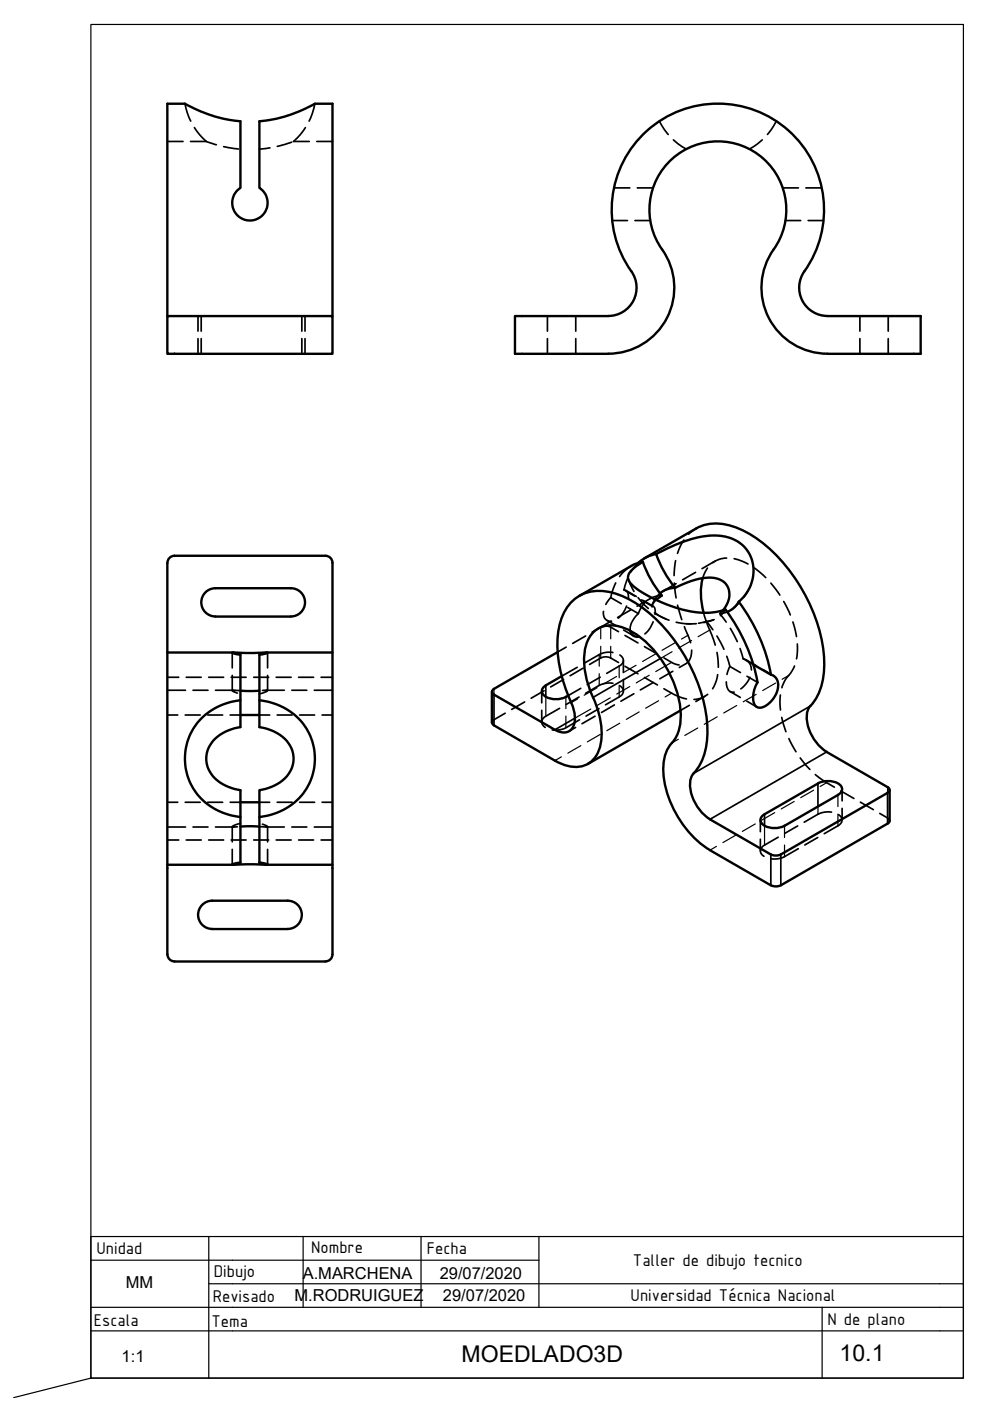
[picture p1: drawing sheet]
<svg xmlns="http://www.w3.org/2000/svg" width="210mm" height="297mm" viewBox="0 0 210 297" stroke-linecap="round" stroke-linejoin="round" font-family="sans-serif">
<!-- layer: MD_Visible -->
<g fill="none" stroke="#000" stroke-width=".51">
<path d="M135.8 29a22.5 22.5 0 0 1 31-1.6 22.5 22.5 0 0 1 3.3 30.8 6 6 0 0 0 5.3 8.8h19.8v8h-19.8a14 14 0 0 1-11.4-22.1 14.5 14.5 0 0 0-2.5-19.5 14.5 14.5 0 0 0-19.6 .8 14.5 14.5 0 0 0-.9 19.7 14 14 0 0 1-12 21.1h-19.8v-8h19.8a6 6 0 0 0 4.9-9.5 22.5 22.5 0 0 1 1.9-28.5zM35.5 67h35v8h-35zM35.5 67v-45h3.7l.7 .4a29.5 29.5 0 0 0 11.1 3.3v14.1a3.8 3.8 0 0 0-.9 5.7 3.8 3.8 0 0 0 5.7 0 3.8 3.8 0 0 0-.8-5.7v-14.1a29.5 29.5 0 0 0 11.8-3.7h3.7v45M35.5 119.3v83.1M35.5 119.3a1.49 1.49 0 0 1 1.5-1.5h32a1.49 1.49 0 0 1 1.5 1.5v83.1M136.3 119.1l-2.1 1.5a2.05 2.05 0 0 0 .1 3.6 27.9 27.9 0 0 0 16 5.7l1.5-.1 2-.6a36.9 36.9 0 0 1 6.8 15.5 4.9 4.9 0 0 0-.4 4.9 1.82 1.82 0 0 0 2.5-.2 4.8 4.8 0 0 0 2-5.3 1.85 1.85 0 0 0-1.3-1.1l-3.7-2.1M136.3 119.1a23.6 23.6 0 0 0 4 7.2l-1.2 .9M136.3 119.1l-1.6 .4-.9 .5-11 6.3M139.1 117.5a29.6 29.6 0 0 1 11.9-4 7.9 7.9 0 0 1 8.4 5.2 8.6 8.6 0 0 1-2.8 8.9M139.1 117.5a23.4 23.4 0 0 0 4.1 7.1l-1.8 .3-1.5 .9M139.1 117.5l-2.3 .8-1.5 1M147.6 112.1l-11 6.3"/>
<path d="M147.6 112a10.5 10.5 0 0 1 9.9 .5 33.4 33.4 0 0 1 15.2 18 25.3 25.3 0 0 1 1.5 14.7 11.1 11.1 0 0 1-2.7 4.9 6.9 6.9 0 0 0 1.1 6.7l1.5 1.8 1.2 .8M35.5 138.3h14.1M45.7 130.7h16M45.7 124.7h16M45.7 124.7a3 3 0 0 0-3 3 3 3 0 0 0 3 3M49.2 138.4h7.5l-1.7 .4v15.4a8.3 8.3 0 0 1 7 5 6 6 0 0 1-3.2 7l-1.8 .8-2 .5v15.4l1.4 .2 .3 .2h-7.5l1.8-.4v-15.4a8.3 8.3 0 0 1-7-5 6 6 0 0 1 3.2-7l1.8-.9 2-.4v-15.4zM56.4 138.3h14.1M61.7 124.7a3 3 0 0 1 3 3 3 3 0 0 1-3 3M118.2 138.3l-13.4 7.7-.5 .5 .2 .5 .3 .3M133.6 133.8a1.53 1.53 0 0 0 2 1.2M143.1 124.6l1.1-.5a12 12 0 0 1 8.1-1.4 3.6 3.6 0 0 1 1.8 5.5l-.8 1.2M149 122.6a13.9 13.9 0 0 0 .2 7.3"/>
<path d="M156.6 127.6a36.9 36.9 0 0 1 6.9 15.4M156.6 127.6l-1 1.3-1.4 .8M51 146.4h4M51 148.5a12.5 12.5 0 0 0-11.7 14.1 12.7 12.7 0 0 0 11.7 10.6M51 151.6h4M55 148.5a12.5 12.5 0 0 1 11.6 14.1 12.7 12.7 0 0 1-11.6 10.6M104.3 146.7v6.5l.5 .6M104.7 147.3l13 7.4a2.54 2.54 0 0 0 2.8 .4 2.54 2.54 0 0 0 1.4-2.5l-.2-2.1-.6-1.5M115.8 145.3a1.29 1.29 0 0 0-.9 1.2 1.29 1.29 0 0 0 .9 1.2 4.7 4.7 0 0 0 4.2 0M119.1 143.4l-3.4 1.9M120.5 147.5l-.5 .3M121.1 149a27.6 27.6 0 0 1-2.6-15.9 8.8 8.8 0 0 1 7.2-7.7 15 15 0 0 1 10.4 3.4 36 36 0 0 1 13.9 24.9 13.5 13.5 0 0 1-2.9 10.3"/>
<path d="M125.7 147.9a16.7 16.7 0 0 1-1.5-11 5.5 5.5 0 0 1 7.1-4.1 17.3 17.3 0 0 1 9.6 8.1 19.4 19.4 0 0 1 3.3 13 7 7 0 0 1-1.7 3.6M125.7 147.9a15.1 15.1 0 0 1 1.2 11.4 5.3 5.3 0 0 1-7.1 2.9l-2.1-.9-13-7.5M142.5 157.5a9.2 9.2 0 0 0-1.7 7.7 22.2 22.2 0 0 0 9.7 15M144.3 150.6l-19.6 11.4M175.3 159.4l12.9 7.5 .3 .2 .1 .5-.4 .5-23 13.2a2.37 2.37 0 0 1-1.8-.2M51 175.3h4M51 170.1h4M147.1 164a5.4 5.4 0 0 0 0 5.6l1.2 2.1 1.6 1.6 13.5 7.9M173.4 166.1l-11.3 6.5a1.29 1.29 0 0 0-.9 1.3 1.29 1.29 0 0 0 .9 1.2 4.7 4.7 0 0 0 4.2 0l11.4-6.5M173.4 166.1a4.4 4.4 0 0 1 4.8 .4 1.22 1.22 0 0 1-.5 2M188.2 174.6l-22.6 13.1a2.33 2.33 0 0 1-2.2 0M188.6 167.5v6.5l-.4 .6"/>
<path d="M35.5 183.3h14.1M43.1 191.6l1.2-.6h.7h16a3 3 0 0 1 3 3 3 3 0 0 1-3 3h-16a2.99 2.99 0 0 1-2.8-2 2.99 2.99 0 0 1 .9-3.4zM56.4 183.3h14.1M150.5 180.3l12.9 7.4M35.5 202.3a1.52 1.52 0 0 0 1.5 1.6l32-.1a1.49 1.49 0 0 0 1.5-1.5"/>
</g>
<!-- layer: MD_Oculto -->
<g fill="none" stroke="#000" stroke-width=".36">
<path d="M35.5 30h3.3M39.2 22l.5 2 .7 1.7M40.4 30h3.3M41.2 27.1l1.1 1.4 1.4 1.5M43.7 30l2.2 .7M47.4 31.1l3.2 .5M57.2 31.3l-2.2 .3M61.8 30.1l-3 .9M64.8 27.1l-1.1 1.4-1.5 1.5h3.4M66.8 22l-.6 2-.7 1.7M67.2 30h3.3M130.2 39.8h3.3"/>
<path d="M135.1 39.8h3.4M139.8 25.7l1.9 2.8M142.8 29.7l2.7 1.9M161.6 29.7l-2.7 1.9M164.6 25.7l-1.9 2.8M165.9 39.8h3.4M170.9 39.8h3.3M129.8 46.8h3.2M134.6 46.8h3.3M166.5 46.8h3.3M171.4 46.8h3.2M42 67v3.2"/>
<path d="M42 71.8v3.2M42.7 67v3.2M42.7 71.8v3.2M64 67v3.2M64 71.8v3.2M64.7 67v3.2M64.7 71.8v3.2M116.1 67v3.2M116.1 71.8v3.2M122.1 67v3.2M122.1 71.8v3.2M182.3 67v3.2"/>
<path d="M182.3 71.8v3.2M188.3 67v3.2M188.3 71.8v3.2M135.3 119.4l-1.6 1.9M143.2 118.9l-.3 3.1M145 114.5l-.7 1.2-.7 1.6M147.6 112.1l-1.6 1.2M151.6 119l-2.7 1.6M154.1 118.3l-1.8 .3-1.2 .7M155.6 118.4l1.6 .5 1.4 .7M49.2 138.4v3.2M56.7 138.4v3.2"/>
<path d="M120 137.2l-1.8 1.1M124.2 134.8l-2.8 1.6M127.4 133a2.49 2.49 0 0 1 2.1 0l1.6 .9M128 129.6a1.63 1.63 0 0 0 1.7 2.1M128.7 131.6l2.1 1.2M129.5 126.7l-1.1 1.4M129.5 126.7l2.2 1.3M129.6 131.7l-4.1 2.3M129.9 138.3h-1.1l-1.4 .3-3.6 2.1M130.5 123.6l-1 3.1M131.4 138.9a1.26 1.26 0 0 1 .8 1.2 1.26 1.26 0 0 1-.9 1.1l-2.7 1.6M132.2 140v2.5"/>
<path d="M132.2 133.6l2.2 1.2M132.3 125.1a1.44 1.44 0 0 1 .9 1.8M132.3 125.1l2.2 1.3M132.5 134.7l2.8 1.6M132.7 125.2l2.2 1.3M132.8 128.5l-.8 1.6-.9 1M133 122.7l-.7 2.4M133.1 128.8l2.2 1.3M133.3 122.9l1.1 2.5M133.7 129.3l-2.8 1.6M133.8 120l-1.2 .9-1.2 1.3M135.3 126.7l2.2 2.3"/>
<path d="M135.3 130.1a4.5 4.5 0 0 0-1.7 3.7M135.9 127.2l2.3 1.3M136.3 127.3l2.2 1.2M136.6 127.9l-.6 .9-.7 1.3M136.6 137.1l2.8 1.6M137.8 127l-2.7 1.5M138.2 128.5a.93 .93 0 0 1 .7 1.2v.6M138.5 131.8l-.2 .5a5.3 5.3 0 0 1-1.6 2.1M138.8 129.9l2.4 1.3M139.1 130l1.2 .9 1.5 .6M139.1 127.2l-.6 .7-.2 .8M139.9 125.8l-.8 .9-.9 1.8"/>
<path d="M140.3 126.3a4.8 4.8 0 0 0-2.4 .6M140.8 139.5a7.3 7.3 0 0 0 3 1.5h.2M143 123.6l.3 3.2M143.3 123.7l-2.7 1.6M143.4 131.9l3.1 .4M143.7 128.3l.9 3.1M145.1 132.9l1.3 3.4M146.6 137.8l-.1 1.5-.4 .8-.6 .6M147.5 121.3l-2.8 1.6M147.6 132.2h-2.1M149.2 129.9l2.4 6.9M149.8 131.7l1.4 1.8"/>
<path d="M149.8 131.7l-1.7 .4M150 120.4l-1 2.2M151.2 131.4l-2 .6M151.4 131.4l-1.6 .3M152 134.9l1.5 2.8M152 138.3l.3 3.2M152.6 130.1l1.4 1.8M153.3 129.4l-.7 .7M153.8 129.2l-1.1 1.3M154.1 139.1l.7 2.2M154.2 129.8l-1.6 .3M154.8 133.2l1.5 2.8"/>
<path d="M156.7 127.8l-1.2 1.2M156.9 137.5l.7 2.2M157.6 139.7a2.41 2.41 0 0 1 1.7 2.3M157.6 139.7l2.1 1.2M158.2 139.9l2.2 1.3M158.7 125.2l-1 1.4M159.9 120.4l2.5 2.1M163.4 123.6l1.9 2.6M166.2 127.5l1.4 2.9M168.1 131.9l.8 3.1M169 136.5l-.1 3.2M35.5 146.3h3.8"/>
<path d="M35.5 151.6h2.2M35.5 143.6h2.4M39.3 151.6h3.1M39.5 143.6h3.2M40.9 146.3h3.2M44 151.6h3.2M44.2 143.6h3.2M45.7 146.3h3.9M48.8 151.6h2.2M49 143.6h3.2M49.2 143.2v3.2M51 146.4h-1.8l1.1 .5"/>
<path d="M53.8 143.6h3.2M55 151.6h2.2M55.7 146.4h1a2.03 2.03 0 0 1-1.7 .7M56.4 146.3h3.9M56.7 143.2v3.2M58.6 143.6h3.1M58.8 151.6h3.1M61.9 146.3h3.2M63.3 143.6h3.2M63.5 151.6h3.2M66.6 146.3h3.9M68.1 143.6h2.4"/>
<path d="M68.3 151.6h2.2M107.1 151.2l-2.5 1.5-.3 .5M111.2 148.8l-2.7 1.6M114.9 146.5v2.5M114.9 150.6v2.5M115.4 146.5l-2.8 1.5M118.6 150.2l-2.9 1.6a1.28 1.28 0 0 0-.8 1.2 1.28 1.28 0 0 0 .7 1.2M119.5 144.1l-2.8 1.5M122 154.2l-1.3 .8M122.4 141.5l-3.3 1.9M122.8 147.8l-2.8 1.6M122.9 152.6l-3.3 1.9-1.4 .3-1.1-.1"/>
<path d="M123.1 145.9l-2.6 1.6M123.6 141.7l-2.7 1.6M126.2 151.8l-2.8 1.6M127 150.2l-2.7 1.6M127.3 143.6l-2.8 1.6M129.9 144.9l-1.1-.1-1.4 .3-3.3 1.9M130.3 149.5l-2.8 1.6M131.1 140.5l-1.6-1a2.3 2.3 0 0 0-2.1 0l-2.4 1.4M131.4 145.4a1.27 1.27 0 0 1 .8 1.2 1.27 1.27 0 0 1-.9 1.2l-2.9 1.6M132.2 144.1v2.4M132.5 141.3l2.8 1.6M134.4 147.1l-2.8 1.6"/>
<path d="M136.6 143.6l2.8 1.6M138.5 144.7l-2.7 1.6M140.8 146l3.1 1.7 1.6 .5M142.6 142.3l-2.7 1.6M145.4 140.7l-1.4 .8M146.2 149.5l-1.9 1.1M149.4 147.7l-1.9 1M150.1 147.2l-1.5 .8-1.5 .3M152.2 143l-.3 1.3-.8 1.7M154 144.6l.1 .9a1.34 1.34 0 0 0 1.6 1.2M154.8 141.3l-.7 1.7M154.8 141.3l2.2 1.3"/>
<path d="M154.8 146.6l2.2 1.3M158.3 148.7l2.2 1.2M158.4 143.4l2.2 1.3M159 143.6l-.7 1.3-1.2 1.2M161.8 142l2.2 1.3M165.5 147.4v3.1M165.7 152.1l.9 3M167.3 156.6l1.5 2.8M168.5 141.2l-.9 1.5-1.2 1.6-.6 1.5M35.5 175.3h3.8M35.5 170.1h2.2M35.5 178.1h2.4"/>
<path d="M39.3 170.1h3.1M39.5 178.1h3.2M40.9 175.3h3.2M44 170.1h3.2M44.2 178.1h3.2M45.7 175.3h3.9M48.8 170.1h2.2M49 178.1h3.2M49.2 175.3v3.2M51 174.6l-.4 .1a1.71 1.71 0 0 0-1.3 .6h1M53.8 178.1h3.2M55 170.1h2.2"/>
<path d="M55.6 174.8l1.1 .5h-1.7M56.4 175.3h3.9M56.7 175.3v3.2M58.6 178.1h3.1M58.8 170.1h3.1M61.9 175.3h3.2M63.3 178.1h3.2M63.5 170.1h3.2M66.6 175.3h3.9M68.1 178.1h2.4M68.3 170.1h2.2M161.2 173.9v2.4"/>
<path d="M161.2 177.9v2.5M165 177.5l-2.9 1.7a1.28 1.28 0 0 0-.9 1.1 1.28 1.28 0 0 0 .8 1.2M169.1 175.1l-2.7 1.6M169.3 179.9l-3.3 1.9-1.4 .3h-1.1M169.7 160.7l2 2.4M172.9 164.2l1.6 1.3 2.4 1.4M173.4 177.6l-2.8 1.6M176.3 172.2l-1.1-.1-1.4 .4-3.3 1.8M177.8 172.7a1.28 1.28 0 0 1 .7 1.2 1.28 1.28 0 0 1-.8 1.2l-2.9 1.7M178.3 167.7l2.7 1.6M178.5 167.3v2.5M178.5 171.4v2.5"/>
<path d="M182.4 170.1l2.8 1.6M186.5 172.5l1.9 1 .2 .5M49.2 180.1v3.2M56.7 180.1v3.2"/>
</g>
<!-- layer: MD_Visible fina -->
<path d="M140 139.6l-14.3 8.3M104.7 147.3v6.5M115.7 145.3v2.5M121.9 152.3l-4.2 2.4M171.8 149.7l-24.7 14.3M175.3 159.4l-24.8 14.3M162.1 172.6v2.5M173.4 166.1v4.9M188.2 168.1v6.5M163.4 181.2v6.5M165.6 181.2v6.5" fill="none" stroke="#000" stroke-width=".36"/>
<!-- layer: MD_Oculta fina -->
<g fill="none" stroke="#000" stroke-width=".25">
<path d="M127 138.8v2.4M127.4 133v2.4M127.4 137v2.5M129.5 133v2.4M129.5 137v2.5M139 138.7l-2.8 1.6M142.5 138.2l-2.5 1.4M143.1 136.3l-2.7 1.6M145.9 134.7l-1.4 .8M146.6 135.8l-2.7 1.6M150.5 133.6l-2.5 1.4M104.7 146.1v1.2"/>
<path d="M115.7 147.8v4M120 147.8v2.4M120 151.8v2.5M122.5 148.2l-1.4 .8M123.2 158.1l-2.8 1.6M125.3 150.3l-3.4 2M126.6 145.8l-2.7 1.6M127 142.8v2.5M127.3 155.7l-2.8 1.6M129.4 148l-2.8 1.5M130.7 143.4l-2.7 1.6M131.3 141.2v2.5"/>
<path d="M131.3 145.3v2.5M131.4 153.3l-2.7 1.6M133.5 145.6l-2.7 1.6M134.9 141.1l-2.8 1.5M135.5 150.9l-2.7 1.6M137.7 143.2l-2.8 1.6M139.6 148.6l-2.7 1.6M142.4 147l-1.4 .8M142.4 140.4l-3.4 2M143.8 156.7l-1.4 .8M147.9 154.3l-2.7 1.6M152.1 152l-2.8 1.6"/>
<path d="M156.2 149.6l-2.8 1.6M160.3 147.2l-2.7 1.6M164.5 144.8l-2.8 1.6M167.2 143.2l-1.4 .8M119 160.5l-1.3 .8M151.9 179.5l-1.4 .8M156 177.1l-2.7 1.5M160.1 174.7l-2.7 1.6M162.1 175.1v4.1M164.3 172.3l-2.8 1.6M166.3 175.1v2.5M166.3 179.2v2.4"/>
<path d="M168.4 169.9l-2.8 1.6M172.5 167.5l-2.7 1.6M173.4 171v1.6M175.3 165.9l-1.4 .9M177.7 168.6v2.4M177.7 172.6v2.5M188.2 166.9v1.2"/>
</g>
<!-- layer: 0 -->
<path d="M19.3 267.2h95M19.3 277.2h180M44.3 272.2h155M44.3 262.2v30M64.3 262.2v15M89.3 262.2v15M114.3 262.2v15M199.3 262.2h-180v30l-16.4 4.1M19.3 282.2h180" fill="none" stroke="#000" stroke-width=".25"/>
<!-- layer: Cotas -->
<path d="M19.3 5.2h185v287h-185z" fill="none" stroke="#000" stroke-width=".25"/>
<!-- layer: CajetinLine -->
<path d="M174.3 277.2v15M199.3 272.2h5v20h-185M199.3 262.2h5v10M199.3 277.2h5M199.3 282.2h5" fill="none" stroke="#000" stroke-width=".25"/>
<g font-size="4.9">
<text x="97.9" y="288.8">MOEDLADO3D</text>
<text x="178" y="288.5">10.1</text>
</g>
<g font-size="3.9">
<text x="20.5" y="265.8">Unidad</text>
<text x="66" y="265.6">Nombre</text>
<text x="90.5" y="265.9">Fecha</text>
<text x="134.2" y="268.4">Taller de dibujo tecnico</text>
<text x="45.3" y="270.7">Dibujo</text>
<text x="133.7" y="275.9">Universidad Técnica Nacional</text>
<text x="19.9" y="281.1">Escala</text>
<text x="44.8" y="281.3">Tema</text>
<text x="45.1" y="276.1">Revisado</text>
<text x="175.4" y="280.9">N de plano</text>
</g>
<g font-size="3.5">
<text x="26.7" y="273.2">MM</text>
<text x="62.4" y="275.8">M.RODRUIGUEZ</text>
<text x="64.2" y="271.1">A.MARCHENA</text>
<text x="93.2" y="271.1">29/07/2020</text>
<text x="93.9" y="275.9">29/07/2020</text>
<text x="25.8" y="288.8">1:1</text>
</g>
</svg>
